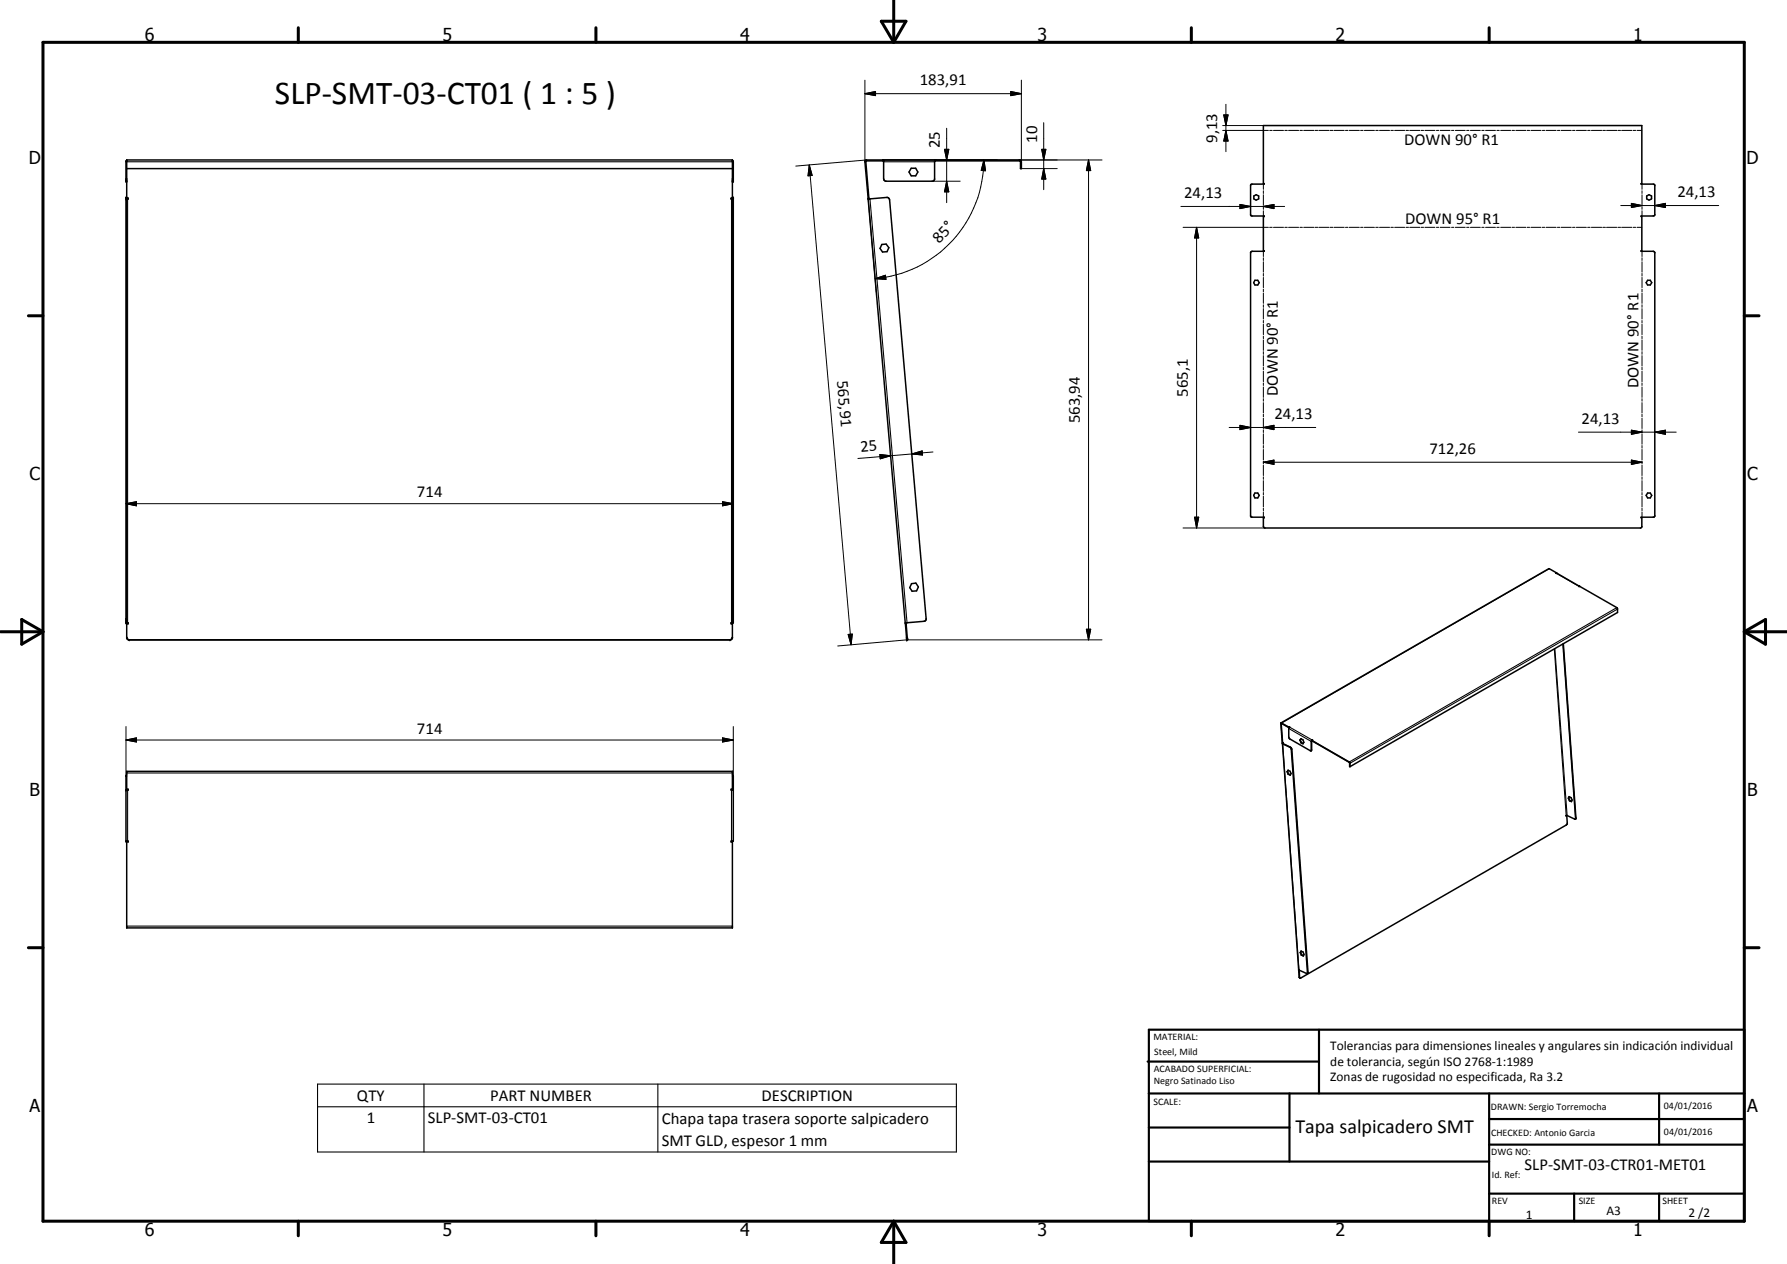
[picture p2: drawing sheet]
<svg xmlns="http://www.w3.org/2000/svg" width="420mm" height="297mm" viewBox="0 0 420 297" stroke-linecap="round" stroke-linejoin="round" font-family="sans-serif">
<g fill="none" stroke="#000" stroke-width=".25">
<path d="M29.6 38h142.8M203.4 38h.2M203.7 37.6v.2M207.8 38h11.9M239.7 37.6v.2M239.9 38h.2M29.6 42h.2M29.6 46.9h.2M30 46.8v99.6M172 46.8v99.6M172.2 42h.2M172.2 46.9h.2"/>
<path d="M204.5 46.7l8.8 99.6M364.3 133.6l-63.2 36.4M366 134.7l5.3 3.1M29.6 145.4h.2M29.6 146h.2M29.6 146.3h.2M30 146.4h.1M30.4 150.4h.1M171.6 150.4h.1M172 146.4h.1M172.2 145.4h.2M172.2 146h.2"/>
<path d="M172.2 146.3h.2M213.1 149.8h.2M365.5 152.5l2.7 39.1M365.6 152.4l2.9 39.2M380.1 142.8l-62.9 36.4M380.3 143.1l-63 36.2M301.6 174.6l3.8 53.4M303 171.2l5.4 3M303.2 170.9l5.3 3.1M303.4 175.6h-.1M303.7 176.1h-.1M308.4 176.2l-.1 .1"/>
<path d="M29.6 182.4h.2M29.8 181.7h142.4M30 185.5v12.2M172 185.5v12.2M172.2 182.4h.2M370.5 192.2l-.1 .1M29.8 217.6h142.4M305.5 229.6l.1 .1M307.5 228.5l-.1 .1M74.7 254.8h150.2v15.9h-150.2zM99.7 254.8v15.9M154.7 254.8v15.9"/>
<path d="M74.7 260.1h150.2"/>
</g>
<g fill="none" stroke="#000" stroke-width=".35">
<path d="M29.8 37.6h142.4M29.8 37.6v108.7M29.8 39.6h142.4M29.8 37.6l-.2 .2v4.8h.2M172.2 37.6v108.7M172.2 37.6l.2 .4v4.6h-.2M207.5 37.6v.2M207.8 37.6v4.4v.3l.4 .3h11.2l.3-.4v-4.6M207.8 37.8l-4.2 .1 .7 8.7M214.2 39.5h1.1l.5 .9-.5 .9h-1.1l-.5-.9zM219.7 37.8h20l.2 .1v1.7h.2v-1.6v-.2l-.4-.2h-36l-.3 .2v.2l.7 8.6M220 37.6v.2"/>
<path d="M297 29.5h89v13.6l-.1 .2h2.8l.4 .2v7l-.4 .3h-2.8l.1 .1v8l-.1 .2h2.8l.4 .2v62l-.2 .2h-3l.1 .2v2.1l-.3 .3h-88.3l-.4-.4v-2l.3-.2h-3.2l-.1-62.2 .4-.2h2.9l-.3-.2v-8l.3-.1h-2.9l-.4-.3v-7l.4-.2h2.9l-.3-.2zM29.8 46.4h-.2v99.9l.5 .1v.2h-.3v3.2M29.8 46.6h.3M29.8 46.6h.3v.2l-.3-.1M171.9 46.6h.3M172.2 46.4h.2v99.9l-.5 .1v.2h.3v3.2M172.2 46.6h-.3v.2l.3-.1M204.1 46.8l4.6-.4 .5 .5 8.6 98.5-.2 .5-.4 .1-4.4 .4M204.1 46.8l8.7 99.6M204.1 46.6v.2M204.3 46.6v.2M204.3 46.6h-.2"/>
<path d="M207.3 57.4h1.1l.6 .8-.4 .9-1.1 .1-.6-.8zM294.8 46.1l.5-.3 .6 .3v.6l-.6 .3-.5-.3zM387.2 46.1l.5-.3 .6 .3v.6l-.6 .3-.5-.3zM295.1 65.9h.6l.4 .5-.4 .6h-.6l-.3-.6zM387.4 65.9h.6l.4 .5-.4 .6h-.6l-.4-.6zM295.1 115.9h.6l.4 .5-.4 .6h-.6l-.3-.6zM387.4 115.9h.6l.4 .5-.4 .6h-.6l-.4-.6zM214.3 137.2l1-.2 .6 .9-.4 1h-1.1l-.5-.8zM366 134.6l-1.9-1-62.9 36.3M366 134.6v.1M366 134.6l-.2 .1h.2M366 134.7l5.4 3.1"/>
<path d="M371.3 137.8h.1M371.4 137.8h-.2l8.9 5 .2 .2v.9l-62.9 36.3M371.4 137.8h.1M29.8 149.8v.2M29.8 149.8l.1 .4M29.8 146.3l.1 .1M29.9 150.1l.3 .3h141.6l.3-.3M30 150.2l.4 .2M171.9 150.2l-.3 .2M172.2 146.3l-.1 .1M172.2 149.8l-.1 .4M172.2 149.8v.2"/>
<path d="M172.4 146.3l-.1 .1M212.8 146.4l.1 .2M212.9 146.6l.3 3.8h.2l-.3-3.8M212.9 146.6h.2M213.1 146.4v.2M367.5 151.3l2.9 41.1-.1 .1-1.8-.9-.3 .2 .2-.1M367.6 151.3l2.9 40.9-.1 .3M301.2 169.9l.4 4.7M301.2 169.9l1.8 1M301.3 170l.3 4.6M301.3 170l1.7 1M301.3 170h.1"/>
<path d="M301.5 174.8l3.9 53.1M301.6 174.6l-.1 .2 1.8 .8 .3 .4 3.8 52.8M301.6 174.6h.1M301.6 174.6l.1-.1v.2M301.6 174.6l.1 .1M301.7 174.7l1.7 .9 .3 .5 3.8 52.6M303 170.9v.1M303.1 170.8l-.1 2.4 .2 .4 4.9 2.8 .3-.1v-2.1l.1-.2M303.1 170.8l-.1 .1M303.1 170.8l-.1 .2M305.6 173.9l.3 .6M305.7 173.9l.3 .6"/>
<path d="M305.7 173.9h-.1M305.9 173.6l-.2 .3M305.9 173.6l.5 .3 .2 .6-.2 .3-.5-.3M305.9 173.6l-.3 .3M306 174.5l.4 .2M306 174.5h-.1M308.5 174l8.8 5.1 .1 1.1M308.5 173.9v.2l8.7 5.1 .2 1M308.5 173.9l-.2 .3v2.2M308.5 173.9h.1l-.1 .1M29.8 185.7v-4.4h142.4v4.4M29.8 182.1l-.2 .2v15.4h.5v.2h-.3v20.2h142.4v-20.2h-.3v-.2h.5v-15.3l-.2-.3"/>
<path d="M29.8 185.5h.3v.2h-.5M172.2 185.5h-.3v.2h.5M302.6 181.4l.2-.4 .5 .2 .3 .6-.3 .4-.4-.3M302.6 181.4l.3 .5M302.7 181.3l.3 .6M302.7 181.3l-.1 .1M302.9 181l-.2 .3M303 181.9l.4 .2M303 181.9h-.1M368.2 191.7h.2M368.4 191.7l.1 1.8-.3 .4-62.6 35.9M368.8 187.6l.1-.4 .5 .3 .2 .5-.1 .4-.5-.2"/>
<path d="M368.8 187.6l.2 .6M368.8 187.5l.3 .6M368.8 187.5v.1M369 187.2l-.2 .3M369.1 188.1l.4 .2M369.1 188.1l-.1 .1M305.3 227.9l.2 1.7 .2 .2M305.3 227.9l.2 .1 .1 1.8M305.4 227.9l2 .9M305.4 227.9h-.1M305.7 223.9l.2-.4 .5 .2 .2 .6-.2 .4-.4-.2M305.7 223.9l.3 .6"/>
<path d="M305.8 223.8l.3 .6M305.8 223.8l-.1 .1M306 223.5l-.2 .3M306.1 224.4l.4 .2M306.1 224.4l-.1 .1M307.5 228.7l-.1 .1M307.5 228.7h.1"/>
</g>
<g fill="#000">
<circle cx="29.6" cy="42.6" r=".18"/>
<circle cx="29.6" cy="46.4" r=".18"/>
<circle cx="29.8" cy="46.4" r=".18"/>
<circle cx="29.8" cy="42.6" r=".18"/>
<circle cx="172.2" cy="42.6" r=".18"/>
<circle cx="172.2" cy="46.4" r=".18"/>
<circle cx="172.4" cy="42.6" r=".18"/>
<circle cx="172.4" cy="46.4" r=".18"/>
<circle cx="29.6" cy="146.3" r=".18"/>
<circle cx="29.8" cy="149.8" r=".18"/>
<circle cx="172.2" cy="149.8" r=".18"/>
<circle cx="213.2" cy="150.4" r=".18"/>
<circle cx="301.7" cy="174.8" r=".18"/>
<circle cx="303.1" cy="170.9" r=".18"/>
<circle cx="308.5" cy="173.9" r=".18"/>
<circle cx="29.6" cy="197.7" r=".18"/>
<circle cx="29.6" cy="185.7" r=".18"/>
<circle cx="29.8" cy="181.3" r=".18"/>
<circle cx="172.2" cy="181.3" r=".18"/>
<circle cx="305.5" cy="228" r=".18"/>
</g>
<g fill="none" stroke="#000" stroke-width=".24">
<path d="M203.4 18.8v19.2M240.1 18.8v19.2M190.3 38.8l.7 2.4-1 .1zM190.3 38.8l9.8 112.7M203.4 22l2.5-.5v1zM203.4 22h36.7M203.7 37.6l-16.6 1.4M207.5 37.6h51.6M222.1 35.1h1l-.5 2.5zM222.6 30.1v17.5M231.3 37.6l.4 2.5-1-.1zM231.3 37.6a28 28 0 0 1-25.5 27.9"/>
<path d="M237.6 21.5l2.5 .5-2.5 .5zM240.1 39.6h8.5M244.9 35.1h1l-.5 2.5zM245.4 39.6l.5 2.5h-1zM245.4 28.8v15.8M255.9 37.6l.5 2.5h-1zM255.9 37.6v112.8M287.5 30.6h10.7M287.5 29.5h9.5M287.7 27h1l-.5 2.5zM288.2 30.6l.5 2.5h-1zM288.2 24.5v11.1"/>
<path d="M298.5 30.6h.6M299.4 30.6h2.4M302.1 30.6h.6M303 30.6h2.3M305.6 30.6h.6M306.5 30.6h2.4M309.2 30.6h.6M310.1 30.6h2.4M312.7 30.6h.7M313.6 30.6h2.4M316.3 30.6h.6M317.2 30.6h2.4"/>
<path d="M319.9 30.6h.6M320.8 30.6h2.4M323.5 30.6h.6M324.3 30.6h2.4M327 30.6h.6M327.9 30.6h2.4M330.6 30.6h.6M331.5 30.6h2.3M334.1 30.6h.6M335 30.6h2.4M337.7 30.6h.6M338.6 30.6h2.3"/>
<path d="M341.3 30.6h.5M342.2 30.6h2.3M344.8 30.6h.6M345.7 30.6h2.4M348.4 30.6h.5M349.3 30.6h2.3M351.9 30.6h.6M352.8 30.6h2.4M355.5 30.6h.6M356.4 30.6h2.4M359.1 30.6h.6M359.9 30.6h2.4"/>
<path d="M362.6 30.6h.6M363.5 30.6h2.4M366.2 30.6h.6M367.1 30.6h2.3M369.7 30.6h.6M370.6 30.6h2.4M373.3 30.6h.6M374.2 30.6h2.4M376.8 30.6h.7M377.7 30.6h2.4M380.4 30.6h.6M381.3 30.6h2.4"/>
<path d="M384 30.6h.6M384.9 30.6h1.1M204.1 46.6l1.9 22.1M219.1 42.6h6.7M222.6 42.6l.5 2.5h-1zM277.7 48.5h24.3M278.2 53.4h20M281.3 53.4l.5 2.5h-.9zM281.3 53.4v70.7M291.5 48l2.5 .5-2.5 .5zM297 48.5l2.5-.5v1zM297 43.3v1.2"/>
<path d="M297 44.8v.7M297 45.8v2.5M297 48.6v.6M297 49.5v1.3M297 59.1v1.2M298.5 53.4h.6M299.4 53.4h2.4M302.1 53.4h.6M303 53.4h2.3M305.6 53.4h.6M306.5 53.4h2.4M309.2 53.4h.6"/>
<path d="M310.1 53.4h2.4M312.7 53.4h.7M313.6 53.4h2.4M316.3 53.4h.6M317.2 53.4h2.4M319.9 53.4h.6M320.8 53.4h2.4M323.5 53.4h.6M324.3 53.4h2.4M327 53.4h.6M327.9 53.4h2.4M330.6 53.4h.6"/>
<path d="M331.5 53.4h2.3M334.1 53.4h.6M335 53.4h2.4M337.7 53.4h.6M338.6 53.4h2.3M341.3 53.4h.5M342.2 53.4h2.3M344.8 53.4h.6M345.7 53.4h2.4M348.4 53.4h.5M349.3 53.4h2.3M351.9 53.4h.6"/>
<path d="M352.8 53.4h2.4M355.5 53.4h.6M356.4 53.4h2.4M359.1 53.4h.6M359.9 53.4h2.4M362.6 53.4h.6M363.5 53.4h2.4M366.2 53.4h.6M367.1 53.4h2.3M369.7 53.4h.6M370.6 53.4h2.4M373.3 53.4h.6"/>
<path d="M374.2 53.4h2.4M376.8 53.4h.7M377.7 53.4h2.4M380.4 53.4h.6M381.1 48.3h23M381.3 53.4h2.4M383.6 47.8l2.5 .5-2.5 .5zM384 53.4h.6M384.9 53.4h1.1M386.1 43.3v1.2M386.1 44.8v.7M386.1 45.8v2.5"/>
<path d="M386.1 48.6v.6M386.1 49.5v1.3M386.1 59.1v1.2M389.1 48.3l2.5-.5v1zM205.8 65.5l2.4-.8 .1 1zM297 60.6v.6M297 61.5v2.5M297 64.3v.6M297 65.2v2.4M297 67.9v.7M297 68.9v2.4M297 71.6v.6"/>
<path d="M297 72.5v2.5M297 75.3v.6M297 76.2v2.5M297 79v.6M297 79.9v2.4M386.1 60.6v.6M386.1 61.5v2.5M386.1 64.3v.6M386.1 65.2v2.4M386.1 67.9v.7M386.1 68.9v2.4M386.1 71.6v.6"/>
<path d="M386.1 72.5v2.5M386.1 75.3v.6M386.1 76.2v2.5M386.1 79v.6M386.1 79.9v2.4M291.5 99.9l2.5 .6-2.5 .5zM297 82.6v.7M297 83.6v2.4M297 86.3v.6M297 87.2v2.5M297 90v.6M297 90.9v2.5"/>
<path d="M297 93.7v.6M297 94.6v2.4M297 97.3v.7M297 98.3v2.4M386.1 82.6v.7M386.1 83.6v2.4M386.1 86.3v.6M386.1 87.2v2.5M386.1 90v.6M386.1 90.9v2.5M386.1 93.7v.6M386.1 94.6v2.4"/>
<path d="M386.1 97.3v.7M386.1 98.3v2.4M29.6 118.4l2.5-.5v1zM29.6 118.4h142.8M169.9 117.9l2.5 .5-2.5 .5zM206.9 106.8l2.5 .3-2.4 .7zM214.4 106.7l2.4-.7 .1 .9zM214.4 106.7l-12.7 1M219.4 106.2l-5 .5M289 100.5h20.4M297 100.5l2.5-.6v1.1zM297 108.6l2.5-.5v1z"/>
<path d="M297 101v.6M297 101.9v2.5M297 104.7v.6M297 105.6v2.5M297 108.4v.6M297 109.3v2.5M297 112.1v.5M297 112.9v2.5M297 115.7v.6M297 116.6v2.5M297 119.4v.6M297 108.6h89.1"/>
<path d="M371.1 101.6h23M383.6 101.1l2.5 .5-2.5 .5zM383.6 108.1l2.5 .5-2.5 .5zM386.1 101v.6M386.1 101.9v2.5M386.1 104.7v.6M386.1 105.6v2.5M386.1 108.4v.6M386.1 109.3v2.5M386.1 112.1v.5M386.1 112.9v2.5M386.1 115.7v.6"/>
<path d="M386.1 116.6v2.5M386.1 119.4v.6M389.1 101.6l2.5-.5v1zM278.2 124.1h19.2M280.9 121.5h.9l-.5 2.6zM297 120.3v1.2M386.1 120.3v1.2M199.4 149.1l1-.1-.3 2.5zM255.4 147.9h1l-.5 2.5zM259.1 150.4h-45.9l-16.2 1.4M29.6 173.9l2.5-.5v1zM29.6 173.9h142.8"/>
<path d="M29.6 170.7v11.7M169.9 173.4l2.5 .5-2.5 .5zM172.4 170.7v11.7"/>
</g>
<g fill="none" stroke="#000" stroke-width=".71">
<path d="M10.1 9.9h400v277.1h-400zM70.1 6.5v3.4M140.1 6.5v3.4M207.2 5h5.8l-2.9 4.9zM210.1 0v9.9M280.1 6.5v3.4M350.1 6.5v3.4M6.7 74.2h3.4M410.1 74.2h3.5M.1 148.5h10M5.1 145.6l5 2.9-5 2.9zM410.1 148.5h10"/>
<path d="M410.1 148.5l5-2.9v5.8zM6.7 222.7h3.4M410.1 222.7h3.5M70.1 287v3.4M140.1 287v3.4M210.1 287v10M210.1 287l2.9 5h-5.8zM280.1 287v3.4M350.1 287v3.4"/>
</g>
<g fill="none" stroke="#000" stroke-width=".51">
<path d="M269.8 249.5h40.3M270.1 242h140v45h-140zM270.1 257h140M303.2 257v16M310.1 242v15M350.1 257v30M390.1 257v12M270.1 265h33.1M270.1 273h80M350.1 269h60M350.1 263h60M350.1 280.5h60"/>
<path d="M370.1 280.5v6.5M390.1 280.5v6.5"/>
</g>
<g fill="#000">
<path d="M203.4 22l2.5-.5v1zM222.1 35.1h1l-.5 2.5zM237.6 21.5l2.5 .5-2.5 .5zM244.9 35.1h1l-.5 2.5zM287.7 27h1l-.5 2.5zM288.2 30.6l.5 2.5h-1zM190.3 38.8l.7 2.4-1 .1zM222.6 42.6l.5 2.5h-1zM231.3 37.6l.4 2.5-1-.1zM245.4 39.6l.5 2.5h-1zM255.9 37.6l.5 2.5h-1zM281.3 53.4l.5 2.5h-.9z"/>
<path d="M291.5 48l2.5 .5-2.5 .5zM297 48.5l2.5-.5v1zM383.6 47.8l2.5 .5-2.5 .5zM389.1 48.3l2.5-.5v1zM205.8 65.5l2.4-.8 .1 1zM297 100.5l2.5-.6v1.1zM29.6 118.4l2.5-.5v1zM169.9 117.9l2.5 .5-2.5 .5zM206.9 106.8l2.5 .3-2.4 .7zM214.4 106.7l2.4-.7 .1 .9zM291.5 99.9l2.5 .6-2.5 .5zM297 108.6l2.5-.5v1z"/>
<path d="M383.6 101.1l2.5 .5-2.5 .5zM383.6 108.1l2.5 .5-2.5 .5zM389.1 101.6l2.5-.5v1zM280.9 121.5h.9l-.5 2.6zM199.4 149.1l1-.1-.3 2.5zM255.4 147.9h1l-.5 2.5zM29.6 173.9l2.5-.5v1zM169.9 173.4l2.5 .5-2.5 .5z"/>
</g>
<text font-size="7.9" x="64.6" y="24.4">SLP-SMT-03-CT01 ( 1 : 5 )</text>
<text font-size="4.7" x="304.6" y="266.2">Tapa salpicadero SMT</text>
<g font-size="4.2">
<text x="34" y="9.6">6</text>
<text x="104" y="9.6">5</text>
<text x="174" y="9.6">4</text>
<text x="244" y="9.6">3</text>
<text x="314" y="9.6">2</text>
<text x="384" y="9.6">1</text>
<text x="6.8" y="38.7">D</text>
<text x="410.6" y="38.7">D</text>
<text x="7" y="112.9">C</text>
<text x="410.8" y="112.9">C</text>
<text x="7" y="187.1">B</text>
<text x="410.8" y="187.1">B</text>
<text x="7" y="261.4">A</text>
<text x="410.8" y="261.4">A</text>
<text x="34" y="290.4">6</text>
<text x="104" y="290.4">5</text>
<text x="174" y="290.4">4</text>
<text x="244" y="290.4">3</text>
<text x="314" y="290.4">2</text>
<text x="384" y="290.4">1</text>
</g>
<g font-size="3.9">
<text x="216.3" y="19.9">183,91</text>
<text x="221" y="34.9" transform="rotate(-90 221 34.9)">25</text>
<text x="243.9" y="33.6" transform="rotate(-90 243.9 33.6)">10</text>
<text x="286.2" y="33.6" transform="rotate(-90 286.2 33.6)">9,13</text>
<text x="330.1" y="34">DOWN 90° R1</text>
<text x="278.5" y="46.5">24,13</text>
<text x="394.4" y="46.2">24,13</text>
<text x="330.4" y="52.7">DOWN 95° R1</text>
<text x="220.8" y="57.3" transform="rotate(-48 220.8 57.3)">85°</text>
<text x="196.8" y="89.5" transform="rotate(85 196.8 89.5)">565,91</text>
<text x="279.3" y="93.3" transform="rotate(-90 279.3 93.3)">565,1</text>
<text x="300.4" y="93" transform="rotate(-90 300.4 93)">DOWN 90° R1</text>
<text x="385.3" y="91.1" transform="rotate(-90 385.3 91.1)">DOWN 90° R1</text>
<text x="253.9" y="99.5" transform="rotate(-90 253.9 99.5)">563,94</text>
<text x="299.6" y="98.4">24,13</text>
<text x="371.8" y="99.5">24,13</text>
<text x="202.4" y="106.2" transform="rotate(-5 202.4 106.2)">25</text>
<text x="336.1" y="106.6">712,26</text>
<text x="98" y="116.9">714</text>
<text x="98" y="172.4">714</text>
<text x="83.9" y="258.7">QTY</text>
<text x="86.2" y="264">1</text>
<text x="100.6" y="264">SLP-SMT-03-CT01</text>
<text x="115.3" y="258.7">PART NUMBER</text>
<text x="179.1" y="258.7">DESCRIPTION</text>
<text x="155.6" y="264.1">Chapa tapa trasera soporte salpicadero</text>
<text x="155.6" y="269.4">SMT GLD, espesor 1 mm</text>
<text x="358.5" y="275">SLP-SMT-03-CTR01-MET01</text>
</g>
<g font-size="3.1">
<text x="312.7" y="246.8">Tolerancias para dimensiones lineales y angulares sin indicación individual</text>
<text x="312.7" y="250.4">de tolerancia, según ISO 2768-1:1989</text>
<text x="312.7" y="254">Zonas de rugosidad no especificada, Ra 3.2</text>
<text x="358.7" y="286.5">1</text>
<text x="377.7" y="285.6">A3</text>
<text x="397" y="285.9">2 /2</text>
</g>
<g font-size="2.4">
<text x="271.2" y="244.4">MATERIAL:</text>
<text x="271.3" y="252">ACABADO SUPERFICIAL:</text>
<text x="271.4" y="247.9">Steel, Mild</text>
<text x="271.3" y="254.6">Negro Satinado Liso</text>
<text x="271.2" y="259.7">SCALE:</text>
<text x="350.6" y="260.8">DRAWN: Sergio Torremocha</text>
<text x="391.2" y="260.6">04/01/2016</text>
<text x="350.6" y="267">CHECKED: Antonio Garcia</text>
<text x="391.2" y="266.7">04/01/2016</text>
<text x="350.6" y="271.4">DWG NO:</text>
<text x="350.8" y="276.9">Id. Ref:</text>
<text x="350.8" y="282.8">REV</text>
<text x="371.2" y="282.9">SIZE</text>
<text x="390.9" y="282.9">SHEET</text>
</g>
</svg>
